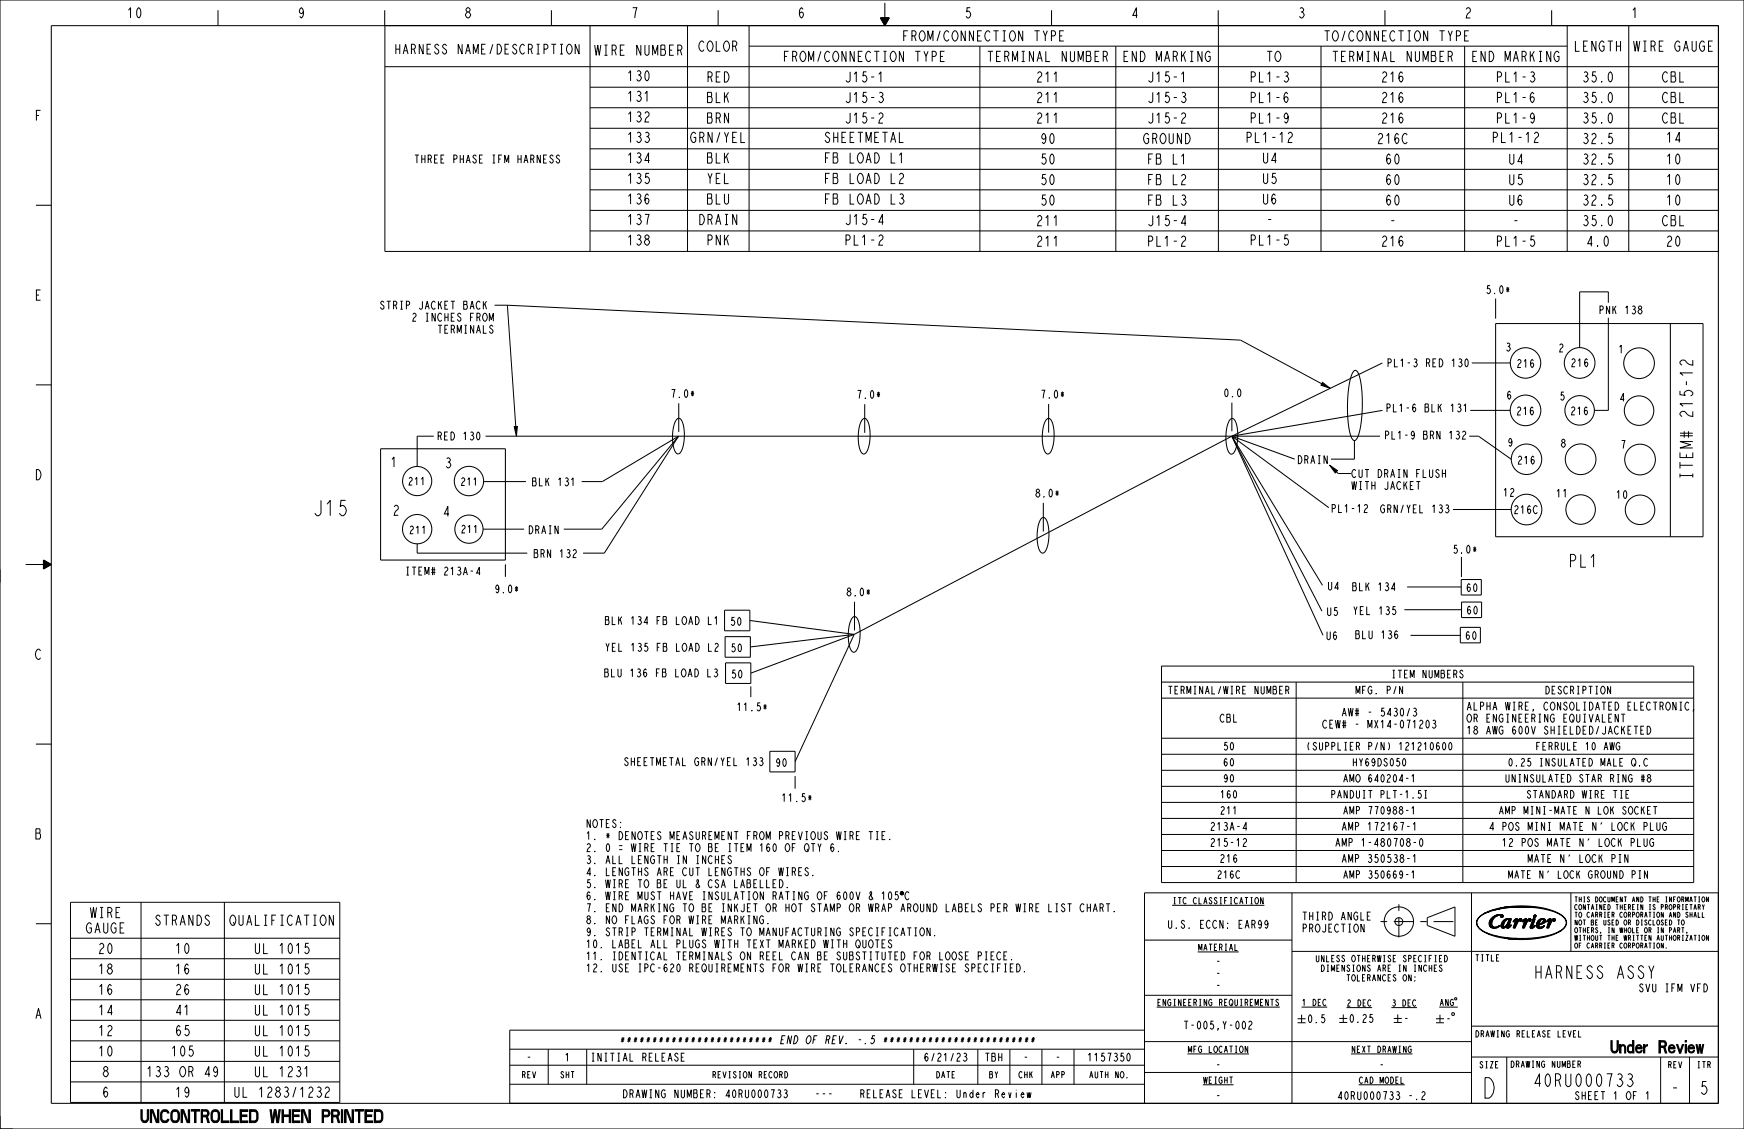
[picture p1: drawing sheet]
<svg xmlns="http://www.w3.org/2000/svg" width="864mm" height="559mm" viewBox="0 0 864 559" stroke-linecap="round" stroke-linejoin="round" font-family="sans-serif">
<path d="M684 456h37M693 448v17" fill="none" stroke="#000" stroke-width=".5" stroke-dasharray="3.3 3.3 9.8 3.3" stroke-linecap="butt"/>
<g fill="none" stroke="#000" stroke-width=".5">
<path d="M191 13h660v111h-660zM292 13v111M340 13v111M371 13v111M603 13v111M776 13v111M807 13v111M191 33h660M371 23h405M485 23v101M553 23v101M654 23v101"/>
<path d="M725 23v101M292 43h559M292 53h559M292 63h559M292 74h559M292 84h559M292 94h559M292 104h559M292 114h559M575 330h264v107h-264zM575 338h264M642 338v99"/>
<path d="M724 338v99M575 346h264M575 365h264M575 373h264M575 381h264M575 389h264M575 397h264M575 405h264M575 413h264M575 421h264M575 429h264M35 447h133v99h-133z"/>
<path d="M70 447v99M111 447v99M640 442v104M707 454l13-5v14l-13-5zM729 442v104M731 457l1 1zM732 458l1 2 5 3-4-2zM732 455l-1 2zM733 453l5-2-4 2-3 3zM735 452l3-1 5-1zM738 458h1zM738 451l5-2h6z"/>
<path d="M738 459h1zM738 455h1v3h-1zM738 459h2zM738 459h4h-2zM739 454h2l-2 1h-1zM739 454l3-1h2v1l-1-1h-2l-2 2v2v2h1l3-1-2 1h-2l-1-1v-2zM740 454l2-1zM740 453h2zM740 459l3-1-1 1zM740 453h4zM741 453h3zM742 453h2z"/>
<path d="M742 458h.1M742 453h1zM743 458h.1M743 449h17zM743 453l1 1zM743 458h2zM743 458h1zM743 459h2zM743 459h3h-2zM743 458l2-1zM744 459h1h-1zM745 456l1-1z"/>
<path d="M745 456l1-1-1 2-2 1zM745 456l1-1h2l-1 4 1-1-1 1h-1v-1l-1 1h-1l-1-1zM745 449l7-1 8 1zM745 455h1zM745 459l1-1zM745 455h1h1zM746 456l1-1-1 3-1 1v-1zM746 459h2h-1zM746 459h1zM747 457l1-1-1 3h-1v-1zM747 455h1l-1 1zM747 456l1-1-1 2z"/>
<path d="M747 459l1-1zM748 458h.1M749 456h1zM750 456h-1zM750 458l1-1-1 2h-1zM750 455h.1M750 455h1v2l2-2h1l-1 1h-1l-2 3h-1l1-4-1 1zM750 455h1zM750 455h1l-1 1zM750 456l1 1 1-2-1 2-1 1zM750 456h1v1zM751 455h.1"/>
<path d="M752 455h2zM752 455h1zM752 455h2l-1 1zM753 455h.1M753 456h.1M753 449a33 33 0 0 1 20 4 4 4 0 0 1 3 4 4 4 0 0 1-4 4 5 5 0 0 0 4-4 5 5 0 0 0-4-5 48 48 0 0 0-19-3zM754 456h1zM754 456h.1M754 456h1h-1zM754 458l2-1-1 2h-1zM754 455h1zM755 455h1v2l1-2h1v1h-1l-2 3h-1l1-4-1 1z"/>
<path d="M755 455h1zM755 455h1l-1 1zM755 456l1 1 1-2-1 2-2 1zM755 456h1v1zM756 455h2zM757 455h1zM757 455h1v1zM757 456h.1M758 459h2l-2 1zM758 459h1zM759 459l1-1zM759 455h1z"/>
<path d="M759 455h1l-2 3zM759 455h1l-1 4 1-1-2 2v-1zM759 455h.1M759 454l2-1-1 1zM760 453h1zM760 453h.1M760 458h.1M760 455l-1 4h-1zM761 458h1zM761 458l2-1zM761 458l1 1zM761 457h3z"/>
<path d="M761 459h1zM761 457l4-1-1 1zM761 457h1zM761 459h2zM761 457l1-1zM761 459h3zM761 459h3l-2 1zM761 456h2l-2 1zM761 456h2h-2zM762 456l1-1zM762 456l1-1-2 1zM762 456l2-1h1v2l-3 1 1 1 2-1-2 1-1 1-1-1v-2z"/>
<path d="M762 455h1zM762 455h2zM762 455h2l1 1h-1v-1zM763 455h1v1l-2 1zM763 455h1zM763 459l2-1zM764 456h1zM764 458h1zM765 458h.1M766 456h1zM766 456h1h-1zM766 458l2-1-1 2h-1z"/>
<path d="M766 455h1zM767 455h1v2l1-2h1v1h-1l-2 3h-1l1-4-1 1zM767 455h1zM767 455h1l-1 1zM767 456l1 1 1-2-1 2-2 1zM767 456h1v1zM768 455h2zM769 455h1zM769 455h1v1zM769 456h.1M778 442v29M35 464h133"/>
<path d="M35 475h133M567 465h73M640 471h211M736 462l5 2zM741 463l6 1h-2zM745 464h6zM747 465l11-1a40 40 0 0 0 15-3 47 47 0 0 1-26 4zM747 465l7-1zM35 485h133M35 495h133M567 493h73M35 505h133"/>
<path d="M35 515h133M252 519h315M271 519v18M291 519v18M452 519v18M484 519v18M500 519v18M516 519v18M532 519v18M567 516h162M567 510h-315v36h599v-104h-284v104M729 508h122"/>
<path d="M35 525h133M35 535h133M252 537h315M252 527h315M567 531h162M729 523h122M746 523v23M822 523v23M837 523v23"/>
<circle cx="693" cy="456" r="7"/>
<circle cx="693" cy="456" r="1.9"/>
<circle cx="760" cy="454" r=".7"/>
</g>
<g fill="none" stroke="#000" stroke-width=".51">
<path d="M0 0h864v559h-864zM25 13h826v533h-826zM108 5v8M190 5v8M273 5v8M356 5v8M436 9h4l-2 4M436 9l2 4M436 9h4M436 9l2 3 2-3M436 9h4l-2 3-1-3M437 9h2l-1 3"/>
<path d="M437 9l1 2M437 10h2M438 10h1l-1 1M438 10v1M438 10h.1M438 1v12M439 10l-1 1-1-1M521 5v8M603 5v8M686 5v8M768 5v8M18 102h7"/>
<path d="M741 148v10M796 157v46h-6M796 150v-6h-14v28M685 180l-75 36M729 180h19M741 160h102v106h-102zM827 160v106M18 190h7M336 200v14M519 200v14M610 199v14M670 184a1.5 1.5 0 0 1 2 0 1.5 1.5 0 0 1 1 1l1 6 1 8-1 9-1 7a2.9 2.9 0 0 1-2 3l-2-1-1-4-1-10 1-12 1-5z"/>
<path d="M215 216h-8v15M240 216h443M335 208l1-1 2 1 1 6-1 8-1 2-1 1-2-2-1-5 1-7zM336 216l-37 58h-10M336 216l-38 46h-19M336 216l-38 22h-10M427 208l1-1 1 1 2 6-1 8-1 2-1 1-2-2-1-5v-7zM428 200v14M518 208l2-1 1 1 1 6-1 8-1 2-1 1-2-2-1-5 1-7zM609 208l1-1 2 1 1 6-1 8-1 2-1 1-2-2-1-5 1-7zM610 216l-187 98M610 216l31 11"/>
<path d="M610 216l48 35M610 216l45 74M610 216l45 86M610 216l45 98M671 218v9h-12M685 203l-75 13M728 216h4l16 11M728 203h20M188 222h62v55h-62zM239 238h21M516 257l1-1 1 1 1 6v8l-1 2-2 1-2-2v-5v-7zM517 249v14"/>
<path d="M719 252h29M13 279h12M22 277l3 2-3 3zM22 277l3 2-3 2M22 278v3M22 278l3 1M22 278v3l3-2M22 278l2 1-2 2M22 278l2 1-2 1M22 279v1l2-1M22 279h1l-1 1M23 279v1v-1"/>
<path d="M23 279h.1M207 269v5h54M239 262h21M250 279v7M724 276v10M423 298v14M697 291h27M724 287h10v8h-10zM724 298h10v8h-10zM359 302h12v10h-12zM359 315h13v10h-13zM371 307l52 7"/>
<path d="M422 306l1-1 2 1 1 6-1 8-1 2-1 1-2-2-1-5 1-6zM423 314l-51 6M423 314l-29 63M423 314l-51 19M695 302h29M698 314h25M723 311h10v7h-10zM359 328h13v10h-13zM372 340v5M18 368h7M381 372h13v10h-13zM394 384v6"/>
<path d="M18 457h7"/>
<circle cx="755" cy="180" r="8"/>
<circle cx="782" cy="180" r="8"/>
<circle cx="812" cy="180" r="8"/>
<circle cx="755" cy="203" r="8"/>
<circle cx="782" cy="203" r="7"/>
<circle cx="812" cy="203" r="7"/>
<circle cx="207" cy="238" r="7"/>
<circle cx="232" cy="238" r="7"/>
<circle cx="756" cy="227" r="8"/>
<circle cx="783" cy="227" r="8"/>
<circle cx="812" cy="227" r="8"/>
<circle cx="756" cy="252" r="8"/>
<circle cx="783" cy="252" r="7"/>
<circle cx="812" cy="252" r="7"/>
<circle cx="207" cy="262" r="7"/>
<circle cx="232" cy="262" r="7"/>
</g>
<g fill="#000">
<path d="M731 457l1 1zM732 455l-1 2zM732 458l1 2 5 3-4-2zM733 453l5-2-4 2-3 3zM738 458h1zM738 459h1zM738 455h1v3h-1zM738 459h2zM738 459h4h-2zM739 454h2l-2 1h-1zM735 452l3-1 5-1zM740 454l2-1z"/>
<path d="M740 453h2zM740 459l3-1-1 1zM742 453h2zM742 453h1zM741 453h3zM740 453h4zM743 453l1 1zM743 458h1zM743 458h2zM743 458l2-1zM743 459h2zM743 459h3h-2z"/>
<path d="M744 459h1h-1zM745 459l1-1zM745 456l1-1-1 2-2 1zM745 456l1-1zM745 455h1zM745 455h1h1zM738 451l5-2h6zM746 459h1zM746 459h2h-1zM747 455h1l-1 1zM747 457l1-1-1 3h-1v-1zM747 459l1-1z"/>
<path d="M747 456l1-1-1 2zM749 456h1zM750 456h-1zM743 449h17zM750 458l1-1-1 2h-1zM750 456h1v1zM750 455h1zM750 455h1l-1 1zM750 456l1 1 1-2-1 2-1 1zM752 455h2zM752 455h2l-1 1zM752 455h1z"/>
<path d="M753 449a33 33 0 0 1 20 4 4 4 0 0 1 3 4 4 4 0 0 1-4 4 5 5 0 0 0 4-4 5 5 0 0 0-4-5 48 48 0 0 0-19-3zM745 449l7-1 8 1zM754 456h1zM754 456h1h-1zM754 455h1zM754 458l2-1-1 2h-1zM755 455h1zM755 456h1v1zM755 455h1l-1 1zM755 456l1 1 1-2-1 2-2 1zM756 455h2zM757 455h1v1z"/>
<path d="M757 455h1zM758 459h1zM758 459h2l-2 1zM760 455l-1 4h-1zM759 455h1zM759 455h1l-2 3zM759 459l1-1zM760 453h1zM759 454l2-1-1 1zM761 458h1zM761 458l2-1zM761 458l1 1z"/>
<path d="M761 459h1zM761 457h1zM761 457l1-1zM761 456h2l-2 1zM761 459h2zM761 456h2h-2zM762 456l1-1-2 1zM761 459h3zM762 456l1-1zM762 455h1zM761 457h3zM762 455h2z"/>
<path d="M763 455h1zM761 459h3l-2 1zM762 455h2l1 1h-1v-1zM763 459l2-1zM764 458h1zM761 457l4-1-1 1zM764 456h1zM766 456h1zM766 456h1h-1zM766 455h1zM766 458l2-1-1 2h-1zM767 455h1z"/>
<path d="M767 456h1v1zM767 455h1l-1 1zM767 456l1 1 1-2-1 2-2 1zM768 455h2zM769 455h1v1zM769 455h1zM736 462l5 2zM741 463l6 1h-2zM745 464h6zM747 465l7-1zM747 465l11-1a40 40 0 0 0 15-3 47 47 0 0 1-26 4z"/>
</g>
<!-- layer: 0 -->
<path d="M0 282v6M0 552v7h6" fill="none" stroke="#000" stroke-width=".51"/>
<!-- layer: NOTES3D -->
<g fill="none" stroke="#000" stroke-width=".5">
<path d="M245 151h6M251 151l4 60M251 151l363 17 41 22M655 189l4 3-5-1zM255 211h1v5zM658 230l4 3-1 1zM662 234h1h6M816 359a2 2 0 0 1 1 2 2 2 0 0 1-1 2zM839 351l-1 1M441 416h.1M390 439h.1M403 433h.1"/>
<path d="M415 422h.1M380 457h.1M445 441h-1l-1 2h1a1.3 1.3 0 0 1 1 1 1.3 1.3 0 0 1-1 1h-1M527 448l-1-1a1.6 1.6 0 0 0 0 2 1.6 1.6 0 0 0 1 1v1l-2-1M529 447h2M530 447v4M580 448h46M833 456v-1a1.2 1.2 0 0 1 1 2 1.2 1.2 0 0 1-1 1zM843 452v2h1M844 448l-1 1M846 444v2l-1-2v2M442 466l-1-1a1.6 1.6 0 0 0-1 2 1.6 1.6 0 0 0 2 1l-1 1-1-1"/>
<path d="M463 463h.1M497 473h1M499 471h-2v4h2M501 475h.1M503 477a2 2 0 0 1 2 2 2 2 0 0 1-2 2zM593 471h20M835 462h.1M846 463v2l-1-2v2M507 481h.1M573 498h61M645 498h12M667 499h12"/>
<path d="M689 499h13M713 498h9M713 498l1-3 1 3M713 497h1M717 495v3l-1-3v3M720 495h-1a1.5 1.5 0 0 0-1 1 1.5 1.5 0 0 0 2 2v-2h-1M721 494v1h-1zM643 504h4M643 506h4M645 502v4M663 504h4M663 506h4"/>
<path d="M665 502v4M690 504h4M690 506h4M692 502v4M711 504h4M711 506h4M713 502v4M719 501l1 1v1l-1-1zM588 522h30M596 537h15M669 522h30M673 537h23"/>
</g>
<path d="M655 189l4 3-5-1zM255 211h1v5zM658 230l4 3-1 1z" fill="#000"/>
<text font-size="13.2" x="733" y="544">D</text>
<text font-size="9.9" x="154" y="255">J15</text>
<g font-size="8.3">
<text x="838" y="238" transform="rotate(-90 838 238)">ITEM# 215-12</text>
<text x="776" y="281">PL1</text>
<text x="760" y="484">HARNESS ASSY</text>
<text x="759" y="538">40RU000733</text>
<text x="827" y="542">-</text>
<text x="841" y="542">5</text>
<text x="70" y="556">UNCONTROLLED WHEN PRINTED</text>
</g>
<text font-size="7.9" x="787" y="521">Under Review</text>
<g font-size="6.6">
<text x="63" y="9">10</text>
<text x="147" y="9">9</text>
<text x="230" y="9">8</text>
<text x="312" y="9">7</text>
<text x="395" y="9">6</text>
<text x="477" y="9">5</text>
<text x="560" y="9">4</text>
<text x="643" y="9">3</text>
<text x="725" y="9">2</text>
<text x="808" y="9">1</text>
<text x="448" y="20">FROM/CONNECTION TYPE</text>
<text x="656" y="20">TO/CONNECTION TYPE</text>
<text x="295" y="27">WIRE NUMBER</text>
<text x="346" y="25">COLOR</text>
<text x="779" y="25">LENGTH</text>
<text x="809" y="25">WIRE GAUGE</text>
<text x="388" y="30">FROM/CONNECTION TYPE</text>
<text x="489" y="30">TERMINAL NUMBER</text>
<text x="556" y="30">END MARKING</text>
<text x="627" y="30">TO</text>
<text x="660" y="30">TERMINAL NUMBER</text>
<text x="729" y="30">END MARKING</text>
<text x="310" y="40">130</text>
<text x="350" y="41">RED</text>
<text x="418" y="41">J15-1</text>
<text x="513" y="41">211</text>
<text x="568" y="41">J15-1</text>
<text x="619" y="41">PL1-3</text>
<text x="684" y="41">216</text>
<text x="741" y="41">PL1-3</text>
<text x="783" y="41">35.0</text>
<text x="823" y="41">CBL</text>
<text x="310" y="50">131</text>
<text x="350" y="51">BLK</text>
<text x="418" y="51">J15-3</text>
<text x="513" y="51">211</text>
<text x="568" y="51">J15-3</text>
<text x="619" y="51">PL1-6</text>
<text x="684" y="51">216</text>
<text x="741" y="51">PL1-6</text>
<text x="783" y="51">35.0</text>
<text x="823" y="51">CBL</text>
<text x="17" y="60">F</text>
<text x="310" y="60">132</text>
<text x="350" y="61">BRN</text>
<text x="418" y="61">J15-2</text>
<text x="513" y="61">211</text>
<text x="568" y="61">J15-2</text>
<text x="619" y="61">PL1-9</text>
<text x="684" y="61">216</text>
<text x="741" y="61">PL1-9</text>
<text x="783" y="61">35.0</text>
<text x="823" y="61">CBL</text>
<text x="310" y="71">133</text>
<text x="342" y="71">GRN/YEL</text>
<text x="408" y="71">SHEETMETAL</text>
<text x="515" y="71">90</text>
<text x="566" y="71">GROUND</text>
<text x="617" y="71">PL1-12</text>
<text x="682" y="71">216C</text>
<text x="739" y="71">PL1-12</text>
<text x="783" y="71">32.5</text>
<text x="825" y="71">14</text>
<text x="310" y="81">134</text>
<text x="350" y="81">BLK</text>
<text x="408" y="81">FB LOAD L1</text>
<text x="515" y="81">50</text>
<text x="568" y="81">FB L1</text>
<text x="625" y="81">U4</text>
<text x="686" y="81">60</text>
<text x="747" y="81">U4</text>
<text x="783" y="81">32.5</text>
<text x="825" y="81">10</text>
<text x="310" y="91">135</text>
<text x="350" y="91">YEL</text>
<text x="408" y="91">FB LOAD L2</text>
<text x="515" y="91">50</text>
<text x="568" y="91">FB L2</text>
<text x="625" y="91">U5</text>
<text x="686" y="91">60</text>
<text x="747" y="91">U5</text>
<text x="783" y="91">32.5</text>
<text x="825" y="91">10</text>
<text x="310" y="101">136</text>
<text x="350" y="101">BLU</text>
<text x="408" y="101">FB LOAD L3</text>
<text x="515" y="102">50</text>
<text x="568" y="102">FB L3</text>
<text x="625" y="101">U6</text>
<text x="686" y="102">60</text>
<text x="747" y="102">U6</text>
<text x="783" y="102">32.5</text>
<text x="825" y="102">10</text>
<text x="310" y="111">137</text>
<text x="346" y="111">DRAIN</text>
<text x="418" y="111">J15-4</text>
<text x="513" y="112">211</text>
<text x="568" y="112">J15-4</text>
<text x="627" y="111">-</text>
<text x="688" y="112">-</text>
<text x="749" y="112">-</text>
<text x="783" y="112">35.0</text>
<text x="823" y="112">CBL</text>
<text x="310" y="121">138</text>
<text x="350" y="121">PNK</text>
<text x="418" y="121">PL1-2</text>
<text x="513" y="122">211</text>
<text x="568" y="122">PL1-2</text>
<text x="619" y="121">PL1-5</text>
<text x="684" y="122">216</text>
<text x="741" y="122">PL1-5</text>
<text x="785" y="122">4.0</text>
<text x="825" y="122">20</text>
<text x="17" y="149">E</text>
<text x="17" y="237">D</text>
<text x="17" y="326">C</text>
<text x="17" y="415">B</text>
<text x="44" y="454">WIRE</text>
<text x="42" y="462">GAUGE</text>
<text x="77" y="458">STRANDS</text>
<text x="114" y="458">QUALIFICATION</text>
<text x="48" y="472">20</text>
<text x="87" y="472">10</text>
<text x="126" y="472">UL 1015</text>
<text x="48" y="482">18</text>
<text x="87" y="482">16</text>
<text x="126" y="482">UL 1015</text>
<text x="48" y="492">16</text>
<text x="87" y="492">26</text>
<text x="126" y="492">UL 1015</text>
<text x="48" y="502">14</text>
<text x="87" y="502">41</text>
<text x="126" y="502">UL 1015</text>
<text x="17" y="504">A</text>
<text x="48" y="513">12</text>
<text x="87" y="513">65</text>
<text x="126" y="513">UL 1015</text>
<text x="48" y="523">10</text>
<text x="85" y="523">105</text>
<text x="126" y="523">UL 1015</text>
<text x="50" y="533">8</text>
<text x="73" y="533">133 OR 49</text>
<text x="126" y="533">UL 1231</text>
<text x="50" y="543">6</text>
<text x="87" y="543">19</text>
<text x="116" y="543">UL 1283/1232</text>
</g>
<g font-size="6.4">
<text x="193" y="231">1</text>
<text x="220" y="232">3</text>
<text x="194" y="255">2</text>
<text x="219" y="256">4</text>
</g>
<text font-size="6.3" x="196" y="27">HARNESS NAME/DESCRIPTION</text>
<text font-size="5.5" x="446" y="445">°C</text>
<g font-size="5.2">
<text x="206" y="81">THREE PHASE IFM HARNESS</text>
<text x="736" y="145">5.0*</text>
<text x="188" y="153">STRIP JACKET BACK</text>
<text x="792" y="155">PNK 138</text>
<text x="204" y="159">2 INCHES FROM</text>
<text x="216" y="165">TERMINALS</text>
<text x="745" y="174">3</text>
<text x="772" y="174">2</text>
<text x="801" y="175">1</text>
<text x="687" y="182">PL1-3 RED 130</text>
<text x="751" y="182">216</text>
<text x="778" y="182">216</text>
<text x="332" y="197">7.0*</text>
<text x="424" y="197">7.0*</text>
<text x="515" y="197">7.0*</text>
<text x="606" y="196">0.0</text>
<text x="746" y="198">6</text>
<text x="686" y="204">PL1-6 BLK 131</text>
<text x="772" y="198">5</text>
<text x="802" y="199">4</text>
<text x="751" y="205">216</text>
<text x="777" y="205">216</text>
<text x="216" y="218">RED 130</text>
<text x="685" y="217">PL1-9 BRN 132</text>
<text x="746" y="221">9</text>
<text x="773" y="221">8</text>
<text x="802" y="222">7</text>
<text x="642" y="229">DRAIN</text>
<text x="751" y="230">216</text>
<text x="669" y="236">CUT DRAIN FLUSH</text>
<text x="263" y="240">BLK 131</text>
<text x="669" y="242">WITH JACKET</text>
<text x="744" y="246">12</text>
<text x="512" y="246">8.0*</text>
<text x="770" y="246">11</text>
<text x="800" y="247">10</text>
<text x="659" y="254">PL1-12</text>
<text x="683" y="254">GRN/YEL 133</text>
<text x="749" y="254">216C</text>
<text x="261" y="264">DRAIN</text>
<text x="264" y="276">BRN 132</text>
<text x="719" y="274">5.0*</text>
<text x="200" y="285">ITEM# 213A-4</text>
<text x="245" y="293">9.0*</text>
<text x="657" y="292">U4</text>
<text x="669" y="292">BLK 134</text>
<text x="726" y="293">60</text>
<text x="419" y="295">8.0*</text>
<text x="657" y="305">U5</text>
<text x="670" y="304">YEL 135</text>
<text x="726" y="304">60</text>
<text x="299" y="309">BLK 134 FB LOAD L1</text>
<text x="361" y="310">50</text>
<text x="656" y="317">U6</text>
<text x="671" y="316">BLU 136</text>
<text x="725" y="317">60</text>
<text x="299" y="322">YEL 135 FB LOAD L2</text>
<text x="362" y="323">50</text>
<text x="299" y="335">BLU 136 FB LOAD L3</text>
<text x="362" y="336">50</text>
<text x="365" y="352">11.5*</text>
<text x="726" y="351">ALPHA WIRE, CONSOLIDATED ELECTRONIC,</text>
<text x="604" y="357">CBL</text>
<text x="665" y="354">AW# - 5430/3</text>
<text x="726" y="357">OR ENGINEERING EQUIVALENT</text>
<text x="655" y="360">CEW# - MX14-071203</text>
<text x="726" y="363">18 AWG 600V SHIELDED/JACKETED</text>
<text x="309" y="379">SHEETMETAL GRN/YEL 133</text>
<text x="384" y="379">90</text>
<text x="387" y="397">11.5*</text>
<text x="290" y="410">NOTES:</text>
<text x="599" y="411">213A-4</text>
<text x="665" y="411">AMP 172167-1</text>
<text x="738" y="411">4 POS MINI MATE N' LOCK PLUG</text>
<text x="290" y="416">1. * DENOTES MEASUREMENT FROM PREVIOUS WIRE TIE.</text>
<text x="599" y="419">215-12</text>
<text x="661" y="419">AMP 1-480708-0</text>
<text x="744" y="419">12 POS MATE N' LOCK PLUG</text>
<text x="290" y="422">2. 0 = WIRE TIE TO BE ITEM 160 OF QTY 6.</text>
<text x="290" y="427">3. ALL LENGTH IN INCHES</text>
<text x="604" y="427">216</text>
<text x="665" y="427">AMP 350538-1</text>
<text x="757" y="427">MATE N' LOCK PIN</text>
<text x="290" y="433">4. LENGTHS ARE CUT LENGTHS OF WIRES.</text>
<text x="290" y="439">5. WIRE TO BE UL &amp; CSA LABELLED.</text>
<text x="290" y="445">6. WIRE MUST HAVE INSULATION RATING OF 600V &amp; 105</text>
<text x="290" y="451">7. END MARKING TO BE INKJET OR HOT STAMP OR WRAP AROUND LABELS PER WIRE LIST</text>
<text x="534" y="451">CHART.</text>
<text x="644" y="455">THIRD ANGLE</text>
<text x="290" y="457">8. NO FLAGS FOR WIRE MARKING.</text>
<text x="578" y="459">U.S. ECCN:</text>
<text x="613" y="459">EAR99</text>
<text x="644" y="461">PROJECTION</text>
<text x="290" y="463">9. STRIP TERMINAL WIRES TO MANUFACTURING SPECIFICATION.</text>
<text x="290" y="469">10. LABEL ALL PLUGS WITH TEXT MARKED WITH QUOTES</text>
<text x="290" y="475">11. IDENTICAL TERMINALS ON REEL CAN BE SUBSTITUTED FOR LOOSE PIECE.</text>
<text x="602" y="478">-</text>
<text x="290" y="481">12. USE IPC-620 REQUIREMENTS FOR WIRE TOLERANCES OTHERWISE SPECIFIED.</text>
<text x="602" y="484">-</text>
<text x="602" y="490">-</text>
<text x="812" y="491">SVU IFM VFD</text>
<text x="586" y="509">T-005,Y-002</text>
<text x="647" y="506">0.5</text>
<text x="668" y="506">0.25</text>
<text x="695" y="506">-</text>
<text x="716" y="506">-</text>
<text x="308" y="517">************************ END OF REV.</text>
<text x="424" y="517">-.5</text>
<text x="437" y="517">************************</text>
<text x="260" y="525">-</text>
<text x="279" y="525">1</text>
<text x="292" y="525">INITIAL RELEASE</text>
<text x="457" y="525">6/21/23</text>
<text x="487" y="525">TBH</text>
<text x="506" y="525">-</text>
<text x="522" y="525">-</text>
<text x="538" y="525">1157350</text>
<text x="602" y="529">-</text>
<text x="683" y="529">-</text>
<text x="309" y="543">DRAWING NUMBER:</text>
<text x="359" y="543">40RU000733</text>
<text x="403" y="543">---</text>
<text x="426" y="543">RELEASE LEVEL:</text>
<text x="474" y="543">Under Review</text>
<text x="602" y="544">-</text>
<text x="662" y="544">40RU000733</text>
<text x="697" y="544">-.2</text>
<text x="780" y="544">SHEET 1 OF 1</text>
</g>
<g font-size="5">
<text x="202" y="240">211</text>
<text x="228" y="240">211</text>
<text x="228" y="264">211</text>
<text x="202" y="264">211</text>
<text x="689" y="336">ITEM NUMBERS</text>
<text x="579" y="343">TERMINAL/WIRE NUMBER</text>
<text x="671" y="343">MFG. P/N</text>
<text x="765" y="343">DESCRIPTION</text>
<text x="606" y="371">50</text>
<text x="647" y="371">(SUPPLIER P/N) 121210600</text>
<text x="761" y="371">FERRULE 10 AWG</text>
<text x="606" y="379">60</text>
<text x="670" y="379">HY69DS050</text>
<text x="747" y="379">0.25 INSULATED MALE Q.C</text>
<text x="606" y="387">90</text>
<text x="665" y="387">AMO 640204-1</text>
<text x="746" y="387">UNINSULATED STAR RING #8</text>
<text x="604" y="395">160</text>
<text x="659" y="395">PANDUIT PLT-1.5I</text>
<text x="756" y="395">STANDARD WIRE TIE</text>
<text x="604" y="403">211</text>
<text x="665" y="403">AMP 770988-1</text>
<text x="743" y="403">AMP MINI-MATE N LOK SOCKET</text>
<text x="603" y="435">216C</text>
<text x="665" y="435">AMP 350669-1</text>
<text x="747" y="435">MATE N' LOCK GROUND PIN</text>
</g>
<g font-size="4.1">
<text x="581" y="447">ITC CLASSIFICATION</text>
<text x="593" y="470">MATERIAL</text>
<text x="652" y="476">UNLESS OTHERWISE SPECIFIED</text>
<text x="730" y="476">TITLE</text>
<text x="654" y="481">DIMENSIONS ARE IN INCHES</text>
<text x="667" y="486">TOLERANCES ON:</text>
<text x="574" y="498">ENGINEERING REQUIREMENTS</text>
<text x="645" y="498">1 DEC</text>
<text x="667" y="498">2 DEC</text>
<text x="689" y="498">3 DEC</text>
<text x="730" y="513">DRAWING RELEASE LEVEL</text>
<text x="588" y="521">MFG LOCATION</text>
<text x="669" y="521">NEXT DRAWING</text>
<text x="258" y="534">REV</text>
<text x="277" y="534">SHT</text>
<text x="353" y="534">REVISION RECORD</text>
<text x="463" y="534">DATE</text>
<text x="490" y="534">BY</text>
<text x="504" y="534">CHK</text>
<text x="520" y="534">APP</text>
<text x="539" y="534">AUTH NO.</text>
<text x="732" y="529">SIZE</text>
<text x="748" y="528">DRAWING NUMBER</text>
<text x="826" y="529">REV</text>
<text x="840" y="529">ITR</text>
<text x="596" y="536">WEIGHT</text>
<text x="673" y="536">CAD MODEL</text>
</g>
<g font-size="3.3">
<text x="779" y="446">THIS DOCUMENT AND THE INFORMATION</text>
<text x="779" y="450">CONTAINED THEREIN IS PROPRIETARY</text>
<text x="779" y="454">TO CARRIER CORPORATION AND SHALL</text>
<text x="779" y="458">NOT BE USED OR DISCLOSED TO</text>
<text x="779" y="462">OTHERS, IN WHOLE OR IN PART,</text>
<text x="779" y="465">WITHOUT THE WRITTEN AUTHORIZATION</text>
<text x="779" y="469">OF CARRIER CORPORATION.</text>
</g>
</svg>
